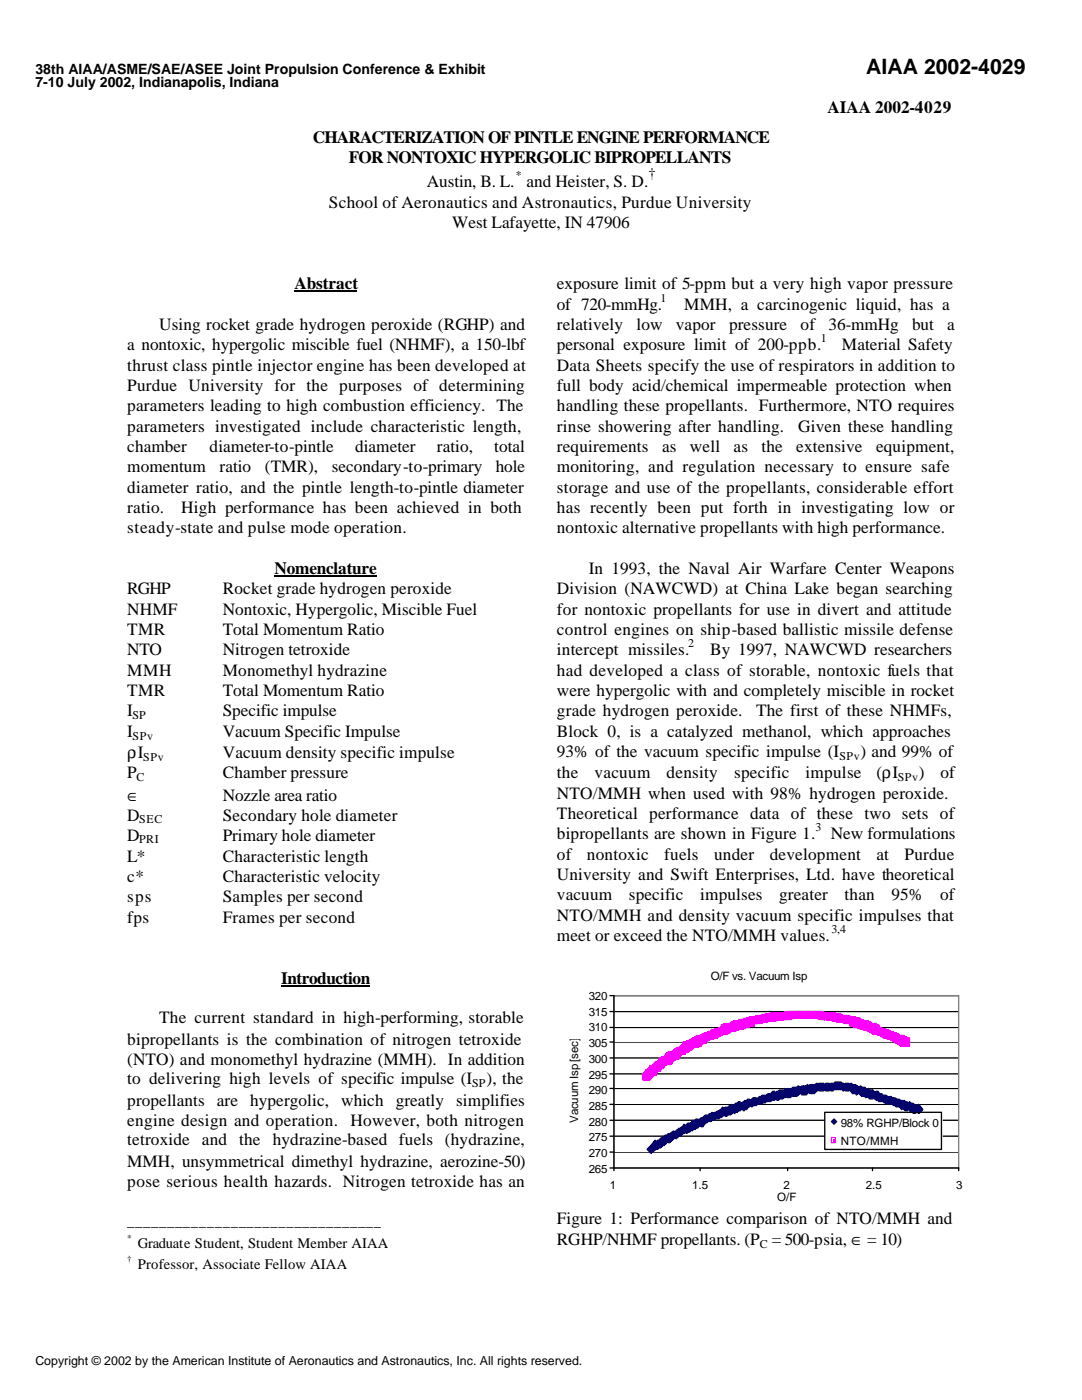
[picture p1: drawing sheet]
<svg xmlns="http://www.w3.org/2000/svg" width="216mm" height="279mm" viewBox="0 0 216 279" stroke-linecap="round" stroke-linejoin="round" font-family="sans-serif">
<path d="M58.7 58.1h12.5M54.8 115h20.3M56.1 196.7h17.7" fill="none" stroke="#000" stroke-width=".26"/>
<path d="M111.1 192.8h81.6v48.3h-81.6z" fill="#fff"/>
<path d="M122.5 198.7h68.8v34.4h-68.8z" fill-rule="evenodd" fill="#fff"/>
<g fill="none" stroke="#000" stroke-width=".26">
<path d="M121.7 198.7h69.6M122.5 198.7v34.9M121.7 217.2h69.6M121.7 214.3h69.6M121.7 211.1h69.6M121.7 208h69.6M121.7 205.1h69.6M121.7 201.9h69.6M121.7 229.9h69.6M121.7 226.7h69.6M121.7 223.6h69.6M121.7 220.4h69.6"/>
<path d="M121.7 233.1h69.6v.5M139.7 233.1v.5M157.2 233.1v.5M174.1 233.1v.5"/>
</g>
<path d="M122.5 198.7h68.8v34.4h-68.8z" fill="none" stroke="#808080" stroke-width=".26"/>
<g fill="#000080" stroke="#000080" stroke-width=".26">
<path d="M130.2 228.3l1 .8-1 .8-.8-.8z" fill-rule="evenodd"/>
<path d="M129.9 228.6l.8 .8-.8 .8-.8-.8z" fill-rule="evenodd"/>
<path d="M130.4 228.1l1.1 .8-1.1 .8-.8-.8z" fill-rule="evenodd"/>
<path d="M130.7 227.5l1.1 1.1-1.1 .8-.8-.8z" fill-rule="evenodd"/>
<path d="M131.2 227.5l.8 1.1-.8 .8-1-.8z" fill-rule="evenodd"/>
<path d="M131.8 227.3l.8 1-.8 .8-1.1-.8z" fill-rule="evenodd"/>
<path d="M132 227l.8 1.1-.8 .8-.8-.8z" fill-rule="evenodd"/>
<path d="M132.3 226.7l.8 .8-.8 1.1-.8-1.1z" fill-rule="evenodd"/>
<path d="M132.6 226.7l.7 .8-.7 1.1-.8-1.1z" fill-rule="evenodd"/>
<path d="M132 227.3l.8-.8 .8 .8-.8 1z" fill-rule="evenodd"/>
<path d="M133.3 226.2l1.1 .8-1.1 1.1-.7-1.1z" fill-rule="evenodd"/>
<path d="M133.6 226.2l1.1 .8-1.1 1.1-.8-1.1z" fill-rule="evenodd"/>
<path d="M133.1 226.7l1-.7 .8 .7-.8 .8z" fill-rule="evenodd"/>
<path d="M133.3 226.5l1.1-.8 .8 .8-.8 .8z" fill-rule="evenodd"/>
<path d="M134.9 225.7l.8 .8-.8 .8-.8-.8z" fill-rule="evenodd"/>
<path d="M135.2 225.4l.8 .8-.8 .8-.8-.8z" fill-rule="evenodd"/>
<path d="M135.5 225.2l.8 .8-.8 .7-.8-.7z" fill-rule="evenodd"/>
<path d="M135.7 225.2l.8 .8-.8 .7-.8-.7z" fill-rule="evenodd"/>
<path d="M136 224.9l1.1 .8-1.1 .8-.8-.8z" fill-rule="evenodd"/>
<path d="M136.5 224.4l1.1 1-1.1 .8-.8-.8z" fill-rule="evenodd"/>
<path d="M137.1 224.4l.7 1-.7 .8-1.1-.8z" fill-rule="evenodd"/>
<path d="M137.3 224.1l.8 1.1-.8 .8-1-.8z" fill-rule="evenodd"/>
<path d="M137.6 224.1l.8 1.1-.8 .8-1.1-.8z" fill-rule="evenodd"/>
<path d="M138.1 223.8l.8 1.1-.8 .8-.8-.8z" fill-rule="evenodd"/>
<path d="M137.6 224.4l.8-.8 .8 .8-.8 1z" fill-rule="evenodd"/>
<path d="M138.6 223.6l1.1 .8-1.1 1-.8-1z" fill-rule="evenodd"/>
<path d="M138.9 223.3l1.1 .8-1.1 1.1-.8-1.1z" fill-rule="evenodd"/>
<path d="M139.2 223.3l1 .8-1 1.1-.8-1.1z" fill-rule="evenodd"/>
<path d="M138.9 223.8l1.1-.8 .8 .8-.8 1.1z" fill-rule="evenodd"/>
<path d="M139.2 223.8l1-.8 .8 .8-.8 1.1z" fill-rule="evenodd"/>
<path d="M140.5 222.8l.8 .8-.8 .8-.8-.8z" fill-rule="evenodd"/>
<path d="M140 223.3l.8-.8 .8 .8-.8 .8z" fill-rule="evenodd"/>
<path d="M141 222.5l.8 .8-.8 .8-.8-.8z" fill-rule="evenodd"/>
<path d="M141.6 222.2l1 .8-1 .8-.8-.8z" fill-rule="evenodd"/>
<path d="M141 223l.8-.8 1.1 .8-1.1 .8z" fill-rule="evenodd"/>
<path d="M142.1 222l1 .8-1 .8-.8-.8z" fill-rule="evenodd"/>
<path d="M141.6 222.8l1-.8 .8 .8-.8 .8z" fill-rule="evenodd"/>
<path d="M142.1 222.5l1-.8 .8 .8-.8 .8z" fill-rule="evenodd"/>
<path d="M143.4 221.7l.8 .8-.8 .8-.8-.8z" fill-rule="evenodd"/>
<path d="M143.7 221.5l.8 .7-.8 .8-.8-.8z" fill-rule="evenodd"/>
<path d="M143.9 221.5l.8 .7-.8 .8-.8-.8z" fill-rule="evenodd"/>
<path d="M144.2 220.9l.8 1.1-.8 .8-.8-.8z" fill-rule="evenodd"/>
<path d="M144.7 220.9l1.1 1.1-1.1 .8-.8-.8z" fill-rule="evenodd"/>
<path d="M145 220.9l1 1.1-1 .8-.8-.8z" fill-rule="evenodd"/>
<path d="M145.5 220.7l.8 1-.8 .8-1-.8z" fill-rule="evenodd"/>
<path d="M145.8 220.7l.8 1-.8 .8-1.1-.8z" fill-rule="evenodd"/>
<path d="M146 220.4l.8 1.1-.8 .7-1-.7z" fill-rule="evenodd"/>
<path d="M146.6 220.4l.8 1.1-.8 .7-.8-.7z" fill-rule="evenodd"/>
<path d="M146.8 220.1l.8 .8-.8 1.1-.8-1.1z" fill-rule="evenodd"/>
<path d="M147.1 220.1l.8 .8-.8 1.1-.8-1.1z" fill-rule="evenodd"/>
<path d="M147.4 219.9l1 .8-1 1-.8-1z" fill-rule="evenodd"/>
<path d="M147.6 219.9l1.1 .8-1.1 1-.8-1z" fill-rule="evenodd"/>
<path d="M147.4 220.7l1-.8 .8 .8-.8 1z" fill-rule="evenodd"/>
<path d="M147.6 220.4l1.1-.8 .8 .8-.8 1.1z" fill-rule="evenodd"/>
<path d="M147.9 220.4l1.1-.8 .8 .8-.8 1.1z" fill-rule="evenodd"/>
<path d="M149.2 219.3l.8 .8-.8 .8-.8-.8z" fill-rule="evenodd"/>
<path d="M149.5 219.3l.8 .8-.8 .8-.8-.8z" fill-rule="evenodd"/>
<path d="M150 219.3l.8 .8-.8 .8-.8-.8z" fill-rule="evenodd"/>
<path d="M149.5 219.9l.8-.8 1 .8-1 .8z" fill-rule="evenodd"/>
<path d="M150.5 219.1l1.1 .8-1.1 .8-.7-.8z" fill-rule="evenodd"/>
<path d="M150 219.9l.8-.8 1.1 .8-1.1 .8z" fill-rule="evenodd"/>
<path d="M150.5 219.6l1.1-.8 .8 .8-.8 .8z" fill-rule="evenodd"/>
<path d="M150.8 219.6l1.1-.8 .8 .8-.8 .8z" fill-rule="evenodd"/>
<path d="M152.1 218.5l.8 .8-.8 .8-.8-.8z" fill-rule="evenodd"/>
<path d="M152.4 218.5l.8 .8-.8 .8-.8-.8z" fill-rule="evenodd"/>
<path d="M151.9 219.3l.8-.8 .8 .8-.8 .8z" fill-rule="evenodd"/>
<path d="M152.4 219.1l.8-.8 1.1 .8-1.1 .8z" fill-rule="evenodd"/>
<path d="M153.5 218.3l1 .8-1 .8-.8-.8z" fill-rule="evenodd"/>
<path d="M152.9 219.1l.8-.8 1.1 .8-1.1 .8z" fill-rule="evenodd"/>
<path d="M154.3 217.8l.7 1-.7 .8-1.1-.8z" fill-rule="evenodd"/>
<path d="M154.5 217.8l.8 1-.8 .8-1-.8z" fill-rule="evenodd"/>
<path d="M155 217.8l.8 1-.8 .8-.7-.8z" fill-rule="evenodd"/>
<path d="M155.3 217.8l.8 1-.8 .8-.8-.8z" fill-rule="evenodd"/>
<path d="M155.6 217.5l.8 1-.8 .8-.8-.8z" fill-rule="evenodd"/>
<path d="M155.8 217.5l.8 1-.8 .8-.8-.8z" fill-rule="evenodd"/>
<path d="M156.1 217.5l1.1 1-1.1 .8-.8-.8z" fill-rule="evenodd"/>
<path d="M156.6 217.2l1.1 1.1-1.1 .8-.8-.8z" fill-rule="evenodd"/>
<path d="M157.2 217.2l.8 1.1-.8 .8-1.1-.8z" fill-rule="evenodd"/>
<path d="M157.4 217.2l.8 1.1-.8 .8-1-.8z" fill-rule="evenodd"/>
<path d="M157.7 217.2l.8 1.1-.8 .8-1.1-.8z" fill-rule="evenodd"/>
<path d="M157.4 217.8l.8-.8 .8 .8-.8 1z" fill-rule="evenodd"/>
<path d="M158.5 217l.8 .8-.8 1-.8-1z" fill-rule="evenodd"/>
<path d="M158.7 217l.8 .8-.8 1-.7-1z" fill-rule="evenodd"/>
<path d="M159 217l1.1 .8-1.1 1-.8-1z" fill-rule="evenodd"/>
<path d="M159.3 216.7l1 .8-1 1-.8-1z" fill-rule="evenodd"/>
<path d="M159 217.5l1.1-.8 .8 .8-.8 1z" fill-rule="evenodd"/>
<path d="M159.3 217.5l1-.8 .8 .8-.8 1z" fill-rule="evenodd"/>
<path d="M159.5 217.5l1.1-.8 .8 .8-.8 1z" fill-rule="evenodd"/>
<path d="M160.9 216.7l.8 .8-.8 1-.8-1z" fill-rule="evenodd"/>
<path d="M161.1 216.4l.8 .8-.8 1.1-.8-1.1z" fill-rule="evenodd"/>
<path d="M161.7 216.4l.8 .8-.8 1.1-.8-1.1z" fill-rule="evenodd"/>
<path d="M161.9 216.4l1.1 .8-1.1 1.1-.8-1.1z" fill-rule="evenodd"/>
<path d="M162.2 216.4l1 .8-1 1.1-.8-1.1z" fill-rule="evenodd"/>
<path d="M162.5 216.4l1 .8-1 1.1-.8-1.1z" fill-rule="evenodd"/>
<path d="M161.9 217l1.1-.8 .8 .8-.8 .8z" fill-rule="evenodd"/>
<path d="M162.5 217l1-.8 .8 .8-.8 .8z" fill-rule="evenodd"/>
<path d="M163.8 216.2l.8 .8-.8 .8-.8-.8z" fill-rule="evenodd"/>
<path d="M164 216.2l.8 .8-.8 .8-.8-.8z" fill-rule="evenodd"/>
<path d="M164.3 216.2l.8 .8-.8 .8-.8-.8z" fill-rule="evenodd"/>
<path d="M164.8 216.2l1.1 .8-1.1 .8-.8-.8z" fill-rule="evenodd"/>
<path d="M164.3 217l.8-.8 1.1 .8-1.1 .8z" fill-rule="evenodd"/>
<path d="M165.4 216.2l1 .8-1 .8-.8-.8z" fill-rule="evenodd"/>
<path d="M164.8 217l1.1-.8 .8 .8-.8 .8z" fill-rule="evenodd"/>
<path d="M165.1 217l1.1-.8 .8 .8-.8 .8z" fill-rule="evenodd"/>
<path d="M166.7 215.9l.8 .8-.8 .8-.8-.8z" fill-rule="evenodd"/>
<path d="M167 215.9l.7 .8-.7 .8-.8-.8z" fill-rule="evenodd"/>
<path d="M167.2 215.9l.8 .8-.8 .8-.8-.8z" fill-rule="evenodd"/>
<path d="M166.7 216.7l.8-.8 .8 .8-.8 .8z" fill-rule="evenodd"/>
<path d="M167.7 215.9l1.1 .8-1.1 .8-.7-.8z" fill-rule="evenodd"/>
<path d="M168.3 216.2l1 .8-1 .8-.8-.8z" fill-rule="evenodd"/>
<path d="M167.7 217l1.1-.8 .8 .8-.8 .8z" fill-rule="evenodd"/>
<path d="M168 217l1.1-.8 .8 .8-.8 .8z" fill-rule="evenodd"/>
<path d="M168.3 217l1-.8 .8 .8-.8 .8z" fill-rule="evenodd"/>
<path d="M169.9 216.2l.8 .8-.8 .8-.8-.8z" fill-rule="evenodd"/>
<path d="M170.1 216.4l.8 .8-.8 1.1-.8-1.1z" fill-rule="evenodd"/>
<path d="M170.4 216.4l.8 .8-.8 1.1-.8-1.1z" fill-rule="evenodd"/>
<path d="M170.7 216.4l1 .8-1 1.1-.8-1.1z" fill-rule="evenodd"/>
<path d="M170.9 216.7l1.1 .8-1.1 1-.8-1z" fill-rule="evenodd"/>
<path d="M170.7 217.5l1-.8 .8 .8-.8 1z" fill-rule="evenodd"/>
<path d="M170.9 217.8l1.1-.8 .8 .8-.8 1z" fill-rule="evenodd"/>
<path d="M171.2 217.8l1-.8 .8 .8-.8 1z" fill-rule="evenodd"/>
<path d="M171.7 217.8l.8-.8 .8 .8-.8 1z" fill-rule="evenodd"/>
<path d="M172.8 217.2l.8 1.1-.8 .8-.8-.8z" fill-rule="evenodd"/>
<path d="M173.3 217.2l.8 1.1-.8 .8-.8-.8z" fill-rule="evenodd"/>
<path d="M173.6 217.5l1 1-1 .8-.8-.8z" fill-rule="evenodd"/>
<path d="M173.8 217.5l1.1 1-1.1 .8-.8-.8z" fill-rule="evenodd"/>
<path d="M174.1 217.5l1.1 1-1.1 .8-.8-.8z" fill-rule="evenodd"/>
<path d="M174.9 217.8l.8 1-.8 .8-1.1-.8z" fill-rule="evenodd"/>
<path d="M175.2 217.8l.7 1-.7 .8-1.1-.8z" fill-rule="evenodd"/>
<path d="M174.6 219.1l.8-.8 .8 .8-.8 .8z" fill-rule="evenodd"/>
<path d="M175.7 218.3l.8 .8-.8 .8-.8-.8z" fill-rule="evenodd"/>
<path d="M175.9 218.3l.8 .8-.8 .8-.7-.8z" fill-rule="evenodd"/>
<path d="M175.7 219.3l.8-.8 1 .8-1 .8z" fill-rule="evenodd"/>
<path d="M176.7 218.5l1.1 .8-1.1 .8-.8-.8z" fill-rule="evenodd"/>
<path d="M177 218.8l1.1 .8-1.1 .8-.8-.8z" fill-rule="evenodd"/>
<path d="M176.5 219.6l1-.8 .8 .8-.8 .8z" fill-rule="evenodd"/>
<path d="M176.7 219.6l1.1-.8 .8 .8-.8 .8z" fill-rule="evenodd"/>
<path d="M178.3 219.1l.8 .8-.8 .8-.8-.8z" fill-rule="evenodd"/>
<path d="M178.6 219.1l.8 .8-.8 .8-.8-.8z" fill-rule="evenodd"/>
<path d="M178.9 219.3l.8 .8-.8 .8-.8-.8z" fill-rule="evenodd"/>
<path d="M179.1 219.3l.8 .8-.8 .8-.8-.8z" fill-rule="evenodd"/>
<path d="M179.4 219.3l1 .8-1 .8-.8-.8z" fill-rule="evenodd"/>
<path d="M179.1 220.4l.8-.8 1.1 .8-1.1 1.1z" fill-rule="evenodd"/>
<path d="M179.4 220.4l1-.8 .8 .8-.8 1.1z" fill-rule="evenodd"/>
<path d="M179.7 220.7l1-.8 .8 .8-.8 1z" fill-rule="evenodd"/>
<path d="M179.9 220.7l1.1-.8 .8 .8-.8 1z" fill-rule="evenodd"/>
<path d="M180.7 220.7l.8-.8 .8 .8-.8 1z" fill-rule="evenodd"/>
<path d="M181.8 220.1l.8 .8-.8 1.1-.8-1.1z" fill-rule="evenodd"/>
<path d="M182 220.1l1.1 .8-1.1 1.1-.8-1.1z" fill-rule="evenodd"/>
<path d="M182.3 220.4l1.1 1.1-1.1 .7-.8-.7z" fill-rule="evenodd"/>
<path d="M182.6 220.4l1 1.1-1 .7-.8-.7z" fill-rule="evenodd"/>
<path d="M183.4 220.4l.7 1.1-.7 .7-1.1-.7z" fill-rule="evenodd"/>
</g>
<path d="M145.8 204.5h1v1.3h-1z" fill="#f0f"/>
<path d="M145.5 204.3h1.3v1.5h-1.3z" fill="none" stroke="#f0f" stroke-width=".26"/>
<path d="M146 204.3h1.1v1.3h-1.1z" fill="#f0f"/>
<path d="M145.8 204h1.3v1.6h-1.3z" fill="none" stroke="#f0f" stroke-width=".26"/>
<path d="M146.3 204.3h1.1v1.3h-1.1z" fill="#f0f"/>
<path d="M146 204h1.4v1.6h-1.4z" fill="none" stroke="#f0f" stroke-width=".26"/>
<path d="M146.6 204h1v1.3h-1z" fill="#f0f"/>
<path d="M146.3 203.7h1.3v1.6h-1.3z" fill="none" stroke="#f0f" stroke-width=".26"/>
<path d="M147.1 204h1.3v1.3h-1.3z" fill="#f0f"/>
<path d="M146.8 203.7h1.6v1.6h-1.6z" fill="none" stroke="#f0f" stroke-width=".26"/>
<path d="M147.4 204h1.3v1.3h-1.3z" fill="#f0f"/>
<path d="M147.1 203.7h1.6v1.6h-1.6z" fill="none" stroke="#f0f" stroke-width=".26"/>
<path d="M147.6 203.7h1.4v1.4h-1.4z" fill="#f0f"/>
<path d="M147.4 203.5h1.6v1.6h-1.6z" fill="none" stroke="#f0f" stroke-width=".26"/>
<path d="M147.9 203.7h1.3v1.4h-1.3z" fill="#f0f"/>
<path d="M147.6 203.5h1.6v1.6h-1.6z" fill="none" stroke="#f0f" stroke-width=".26"/>
<path d="M148.2 203.7h1.3v1.4h-1.3z" fill="#f0f"/>
<path d="M147.9 203.5h1.6v1.6h-1.6z" fill="none" stroke="#f0f" stroke-width=".26"/>
<path d="M148.7 203.5h1.1v1.3h-1.1z" fill="#f0f"/>
<path d="M148.4 203.2h1.4v1.6h-1.4z" fill="none" stroke="#f0f" stroke-width=".26"/>
<path d="M149.2 203.5h1.1v1.3h-1.1z" fill="#f0f"/>
<path d="M149 203.2h1.3v1.6h-1.3z" fill="none" stroke="#f0f" stroke-width=".26"/>
<path d="M149.5 203.5h1v1.3h-1z" fill="#f0f"/>
<path d="M149.2 203.2h1.3v1.6h-1.3z" fill="none" stroke="#f0f" stroke-width=".26"/>
<path d="M149.8 203.2h1.3v1.1h-1.3z" fill="#f0f"/>
<path d="M149.5 202.9h1.6v1.4h-1.6z" fill="none" stroke="#f0f" stroke-width=".26"/>
<path d="M150 203.2h1.3v1.1h-1.3z" fill="#f0f"/>
<path d="M149.8 202.9h1.5v1.4h-1.5z" fill="none" stroke="#f0f" stroke-width=".26"/>
<path d="M150.3 203.2h1.3v1.1h-1.3z" fill="#f0f"/>
<path d="M150 202.9h1.6v1.4h-1.6z" fill="none" stroke="#f0f" stroke-width=".26"/>
<path d="M150.8 203.2h1.3v1.1h-1.3z" fill="#f0f"/>
<path d="M150.5 202.9h1.6v1.4h-1.6z" fill="none" stroke="#f0f" stroke-width=".26"/>
<path d="M151.1 202.9h1.3v1.1h-1.3z" fill="#f0f"/>
<path d="M150.8 202.7h1.6v1.3h-1.6z" fill="none" stroke="#f0f" stroke-width=".26"/>
<path d="M151.6 202.9h1.1v1.1h-1.1z" fill="#f0f"/>
<path d="M151.3 202.7h1.4v1.3h-1.4z" fill="none" stroke="#f0f" stroke-width=".26"/>
<path d="M151.9 202.9h1v1.1h-1z" fill="#f0f"/>
<path d="M151.6 202.7h1.3v1.3h-1.3z" fill="none" stroke="#f0f" stroke-width=".26"/>
<path d="M152.1 202.9h1.1v1.1h-1.1z" fill="#f0f"/>
<path d="M151.9 202.7h1.3v1.3h-1.3z" fill="none" stroke="#f0f" stroke-width=".26"/>
<path d="M152.4 202.7h1.1v1h-1.1z" fill="#f0f"/>
<path d="M152.1 202.4h1.4v1.3h-1.4z" fill="none" stroke="#f0f" stroke-width=".26"/>
<path d="M152.9 202.7h1.4v1h-1.4z" fill="#f0f"/>
<path d="M152.7 202.4h1.6v1.3h-1.6z" fill="none" stroke="#f0f" stroke-width=".26"/>
<path d="M153.2 202.7h1.3v1h-1.3z" fill="#f0f"/>
<path d="M152.9 202.4h1.6v1.3h-1.6z" fill="none" stroke="#f0f" stroke-width=".26"/>
<path d="M153.5 202.7h1.3v1h-1.3z" fill="#f0f"/>
<path d="M153.2 202.4h1.6v1.3h-1.6z" fill="none" stroke="#f0f" stroke-width=".26"/>
<path d="M153.7 202.7h1.3v1h-1.3z" fill="#f0f"/>
<path d="M153.5 202.4h1.5v1.3h-1.5z" fill="none" stroke="#f0f" stroke-width=".26"/>
<path d="M154 202.4h1.3v1.1h-1.3z" fill="#f0f"/>
<path d="M153.7 202.1h1.6v1.4h-1.6z" fill="none" stroke="#f0f" stroke-width=".26"/>
<path d="M154.8 202.4h1v1.1h-1z" fill="#f0f"/>
<path d="M154.5 202.1h1.3v1.4h-1.3z" fill="none" stroke="#f0f" stroke-width=".26"/>
<path d="M155 202.4h1.1v1.1h-1.1z" fill="#f0f"/>
<path d="M154.8 202.1h1.3v1.4h-1.3z" fill="none" stroke="#f0f" stroke-width=".26"/>
<path d="M155.3 202.4h1.1v1.1h-1.1z" fill="#f0f"/>
<path d="M155 202.1h1.4v1.4h-1.4z" fill="none" stroke="#f0f" stroke-width=".26"/>
<path d="M128.9 214h1v1.4h-1z" fill="#f0f"/>
<path d="M128.6 213.8h1.3v1.6h-1.3z" fill="none" stroke="#f0f" stroke-width=".26"/>
<path d="M128.6 214.3h1v1.3h-1z" fill="#f0f"/>
<path d="M128.3 214h1.3v1.6h-1.3z" fill="none" stroke="#f0f" stroke-width=".26"/>
<path d="M129.1 213.8h1.1v1.3h-1.1z" fill="#f0f"/>
<path d="M128.9 213.5h1.3v1.6h-1.3z" fill="none" stroke="#f0f" stroke-width=".26"/>
<path d="M129.4 213.5h1v1.3h-1z" fill="#f0f"/>
<path d="M129.1 213.3h1.3v1.5h-1.3z" fill="none" stroke="#f0f" stroke-width=".26"/>
<path d="M129.6 213.3h1.4v1.3h-1.4z" fill="#f0f"/>
<path d="M129.4 213h1.6v1.6h-1.6z" fill="none" stroke="#f0f" stroke-width=".26"/>
<path d="M129.9 213h1.3v1h-1.3z" fill="#f0f"/>
<path d="M129.6 212.7h1.6v1.3h-1.6z" fill="none" stroke="#f0f" stroke-width=".26"/>
<path d="M130.4 212.7h1.4v1.1h-1.4z" fill="#f0f"/>
<path d="M130.2 212.5h1.6v1.3h-1.6z" fill="none" stroke="#f0f" stroke-width=".26"/>
<path d="M130.7 212.5h1.3v1h-1.3z" fill="#f0f"/>
<path d="M130.4 212.2h1.6v1.3h-1.6z" fill="none" stroke="#f0f" stroke-width=".26"/>
<path d="M131 212.2h1.3v1.1h-1.3z" fill="#f0f"/>
<path d="M130.7 211.9h1.6v1.4h-1.6z" fill="none" stroke="#f0f" stroke-width=".26"/>
<path d="M131.5 211.9h1.1v1.1h-1.1z" fill="#f0f"/>
<path d="M131.2 211.7h1.4v1.3h-1.4z" fill="none" stroke="#f0f" stroke-width=".26"/>
<path d="M131.8 211.4h1v1.3h-1z" fill="#f0f"/>
<path d="M131.5 211.1h1.3v1.6h-1.3z" fill="none" stroke="#f0f" stroke-width=".26"/>
<path d="M132.3 211.1h1v1.4h-1z" fill="#f0f"/>
<path d="M132 210.9h1.3v1.6h-1.3z" fill="none" stroke="#f0f" stroke-width=".26"/>
<path d="M132.6 211.1h1.3v1.4h-1.3z" fill="#f0f"/>
<path d="M132.3 210.9h1.6v1.6h-1.6z" fill="none" stroke="#f0f" stroke-width=".26"/>
<path d="M132.8 210.9h1.3v1.3h-1.3z" fill="#f0f"/>
<path d="M132.6 210.6h1.5v1.6h-1.5z" fill="none" stroke="#f0f" stroke-width=".26"/>
<path d="M133.1 210.6h1.3v1.3h-1.3z" fill="#f0f"/>
<path d="M132.8 210.3h1.6v1.6h-1.6z" fill="none" stroke="#f0f" stroke-width=".26"/>
<path d="M133.3 210.3h1.4v1.4h-1.4z" fill="#f0f"/>
<path d="M133.1 210.1h1.6v1.6h-1.6z" fill="none" stroke="#f0f" stroke-width=".26"/>
<path d="M133.6 210.1h1.3v1.3h-1.3z" fill="#f0f"/>
<path d="M133.3 209.8h1.6v1.6h-1.6z" fill="none" stroke="#f0f" stroke-width=".26"/>
<path d="M134.4 210.1h1.1v1.3h-1.1z" fill="#f0f"/>
<path d="M134.1 209.8h1.4v1.6h-1.4z" fill="none" stroke="#f0f" stroke-width=".26"/>
<path d="M134.7 209.8h1v1.1h-1z" fill="#f0f"/>
<path d="M134.4 209.5h1.3v1.4h-1.3z" fill="none" stroke="#f0f" stroke-width=".26"/>
<path d="M134.9 209.5h1.1v1.1h-1.1z" fill="#f0f"/>
<path d="M134.7 209.3h1.3v1.3h-1.3z" fill="none" stroke="#f0f" stroke-width=".26"/>
<path d="M135.2 209.3h1.1v1h-1.1z" fill="#f0f"/>
<path d="M134.9 209h1.4v1.3h-1.4z" fill="none" stroke="#f0f" stroke-width=".26"/>
<path d="M135.5 209.3h1.3v1h-1.3z" fill="#f0f"/>
<path d="M135.2 209h1.6v1.3h-1.6z" fill="none" stroke="#f0f" stroke-width=".26"/>
<path d="M136 209h1.3v1.1h-1.3z" fill="#f0f"/>
<path d="M135.7 208.8h1.6v1.3h-1.6z" fill="none" stroke="#f0f" stroke-width=".26"/>
<path d="M136.3 208.8h1.3v1h-1.3z" fill="#f0f"/>
<path d="M136 208.5h1.6v1.3h-1.6z" fill="none" stroke="#f0f" stroke-width=".26"/>
<path d="M136.5 208.2h1.3v1.3h-1.3z" fill="#f0f"/>
<path d="M136.3 208h1.5v1.5h-1.5z" fill="none" stroke="#f0f" stroke-width=".26"/>
<path d="M136.8 208.2h1.3v1.3h-1.3z" fill="#f0f"/>
<path d="M136.5 208h1.6v1.5h-1.6z" fill="none" stroke="#f0f" stroke-width=".26"/>
<path d="M137.3 208h1.1v1.3h-1.1z" fill="#f0f"/>
<path d="M137.1 207.7h1.3v1.6h-1.3z" fill="none" stroke="#f0f" stroke-width=".26"/>
<path d="M137.8 207.7h1.1v1.3h-1.1z" fill="#f0f"/>
<path d="M137.6 207.4h1.3v1.6h-1.3z" fill="none" stroke="#f0f" stroke-width=".26"/>
<path d="M138.1 207.7h1.3v1.3h-1.3z" fill="#f0f"/>
<path d="M137.8 207.4h1.6v1.6h-1.6z" fill="none" stroke="#f0f" stroke-width=".26"/>
<path d="M138.4 207.4h1.3v1.4h-1.3z" fill="#f0f"/>
<path d="M138.1 207.2h1.6v1.6h-1.6z" fill="none" stroke="#f0f" stroke-width=".26"/>
<path d="M138.6 207.4h1.4v1.4h-1.4z" fill="#f0f"/>
<path d="M138.4 207.2h1.6v1.6h-1.6z" fill="none" stroke="#f0f" stroke-width=".26"/>
<path d="M138.9 207.2h1.3v1.3h-1.3z" fill="#f0f"/>
<path d="M138.6 206.9h1.6v1.6h-1.6z" fill="none" stroke="#f0f" stroke-width=".26"/>
<path d="M139.2 206.9h1.3v1.3h-1.3z" fill="#f0f"/>
<path d="M138.9 206.6h1.6v1.6h-1.6z" fill="none" stroke="#f0f" stroke-width=".26"/>
<path d="M140 206.9h1v1.3h-1z" fill="#f0f"/>
<path d="M139.7 206.6h1.3v1.6h-1.3z" fill="none" stroke="#f0f" stroke-width=".26"/>
<path d="M140.2 206.6h1.1v1.1h-1.1z" fill="#f0f"/>
<path d="M140 206.4h1.3v1.3h-1.3z" fill="none" stroke="#f0f" stroke-width=".26"/>
<path d="M140.5 206.6h1.1v1.1h-1.1z" fill="#f0f"/>
<path d="M140.2 206.4h1.4v1.3h-1.4z" fill="none" stroke="#f0f" stroke-width=".26"/>
<path d="M140.8 206.4h1v1h-1z" fill="#f0f"/>
<path d="M140.5 206.1h1.3v1.3h-1.3z" fill="none" stroke="#f0f" stroke-width=".26"/>
<path d="M141 206.4h1.3v1h-1.3z" fill="#f0f"/>
<path d="M140.8 206.1h1.5v1.3h-1.5z" fill="none" stroke="#f0f" stroke-width=".26"/>
<path d="M141.6 206.1h1.3v1.1h-1.3z" fill="#f0f"/>
<path d="M141.3 205.8h1.6v1.4h-1.6z" fill="none" stroke="#f0f" stroke-width=".26"/>
<path d="M141.8 206.1h1.3v1.1h-1.3z" fill="#f0f"/>
<path d="M141.6 205.8h1.5v1.4h-1.5z" fill="none" stroke="#f0f" stroke-width=".26"/>
<path d="M142.1 205.8h1.3v1.1h-1.3z" fill="#f0f"/>
<path d="M141.8 205.6h1.6v1.3h-1.6z" fill="none" stroke="#f0f" stroke-width=".26"/>
<path d="M142.3 205.8h1.4v1.1h-1.4z" fill="#f0f"/>
<path d="M142.1 205.6h1.6v1.3h-1.6z" fill="none" stroke="#f0f" stroke-width=".26"/>
<path d="M142.9 205.6h1v1h-1z" fill="#f0f"/>
<path d="M142.6 205.3h1.3v1.3h-1.3z" fill="none" stroke="#f0f" stroke-width=".26"/>
<path d="M143.1 205.6h1.1v1h-1.1z" fill="#f0f"/>
<path d="M142.9 205.3h1.3v1.3h-1.3z" fill="none" stroke="#f0f" stroke-width=".26"/>
<path d="M143.7 205.3h1v1.1h-1z" fill="#f0f"/>
<path d="M143.4 205.1h1.3v1.3h-1.3z" fill="none" stroke="#f0f" stroke-width=".26"/>
<path d="M143.9 205.3h1.4v1.1h-1.4z" fill="#f0f"/>
<path d="M143.7 205.1h1.6v1.3h-1.6z" fill="none" stroke="#f0f" stroke-width=".26"/>
<path d="M144.2 204.8h1.3v1.3h-1.3z" fill="#f0f"/>
<path d="M143.9 204.5h1.6v1.6h-1.6z" fill="none" stroke="#f0f" stroke-width=".26"/>
<path d="M144.5 204.8h1.3v1.3h-1.3z" fill="#f0f"/>
<path d="M144.2 204.5h1.6v1.6h-1.6z" fill="none" stroke="#f0f" stroke-width=".26"/>
<path d="M144.7 204.5h1.3v1.3h-1.3z" fill="#f0f"/>
<path d="M144.5 204.3h1.5v1.5h-1.5z" fill="none" stroke="#f0f" stroke-width=".26"/>
<path d="M145.3 204.5h1.3v1.3h-1.3z" fill="#f0f"/>
<path d="M145 204.3h1.6v1.5h-1.6z" fill="none" stroke="#f0f" stroke-width=".26"/>
<path d="M180.2 207.4h1.3v1.4h-1.3z" fill="#f0f"/>
<path d="M179.9 207.2h1.6v1.6h-1.6z" fill="none" stroke="#f0f" stroke-width=".26"/>
<path d="M179.9 207.4h1.3v1.4h-1.3z" fill="#f0f"/>
<path d="M179.7 207.2h1.5v1.6h-1.5z" fill="none" stroke="#f0f" stroke-width=".26"/>
<path d="M179.7 207.2h1.3v1.3h-1.3z" fill="#f0f"/>
<path d="M179.4 206.9h1.6v1.6h-1.6z" fill="none" stroke="#f0f" stroke-width=".26"/>
<path d="M179.4 207.2h1.3v1.3h-1.3z" fill="#f0f"/>
<path d="M179.1 206.9h1.6v1.6h-1.6z" fill="none" stroke="#f0f" stroke-width=".26"/>
<path d="M179.1 206.9h1.3v1.3h-1.3z" fill="#f0f"/>
<path d="M178.9 206.6h1.5v1.6h-1.5z" fill="none" stroke="#f0f" stroke-width=".26"/>
<path d="M178.9 206.9h1.3v1.3h-1.3z" fill="#f0f"/>
<path d="M178.6 206.6h1.6v1.6h-1.6z" fill="none" stroke="#f0f" stroke-width=".26"/>
<path d="M178.3 206.6h1.1v1.1h-1.1z" fill="#f0f"/>
<path d="M178.1 206.4h1.3v1.3h-1.3z" fill="none" stroke="#f0f" stroke-width=".26"/>
<path d="M178.1 206.6h1v1.1h-1z" fill="#f0f"/>
<path d="M177.8 206.4h1.3v1.3h-1.3z" fill="none" stroke="#f0f" stroke-width=".26"/>
<path d="M177.8 206.4h1.1v1h-1.1z" fill="#f0f"/>
<path d="M177.5 206.1h1.4v1.3h-1.4z" fill="none" stroke="#f0f" stroke-width=".26"/>
<path d="M177.3 206.4h1.3v1h-1.3z" fill="#f0f"/>
<path d="M177 206.1h1.6v1.3h-1.6z" fill="none" stroke="#f0f" stroke-width=".26"/>
<path d="M177 206.1h1.3v1.1h-1.3z" fill="#f0f"/>
<path d="M176.7 205.8h1.6v1.4h-1.6z" fill="none" stroke="#f0f" stroke-width=".26"/>
<path d="M176.5 206.1h1.3v1.1h-1.3z" fill="#f0f"/>
<path d="M176.2 205.8h1.6v1.4h-1.6z" fill="none" stroke="#f0f" stroke-width=".26"/>
<path d="M176.2 205.8h1.3v1.1h-1.3z" fill="#f0f"/>
<path d="M175.9 205.6h1.6v1.3h-1.6z" fill="none" stroke="#f0f" stroke-width=".26"/>
<path d="M175.9 205.8h1.4v1.1h-1.4z" fill="#f0f"/>
<path d="M175.7 205.6h1.6v1.3h-1.6z" fill="none" stroke="#f0f" stroke-width=".26"/>
<path d="M175.7 205.6h1v1h-1z" fill="#f0f"/>
<path d="M175.4 205.3h1.3v1.3h-1.3z" fill="none" stroke="#f0f" stroke-width=".26"/>
<path d="M175.4 205.6h1.1v1h-1.1z" fill="#f0f"/>
<path d="M175.2 205.3h1.3v1.3h-1.3z" fill="none" stroke="#f0f" stroke-width=".26"/>
<path d="M174.9 205.3h1v1.1h-1z" fill="#f0f"/>
<path d="M174.6 205.1h1.3v1.3h-1.3z" fill="none" stroke="#f0f" stroke-width=".26"/>
<path d="M174.4 205.3h1.3v1.1h-1.3z" fill="#f0f"/>
<path d="M174.1 205.1h1.6v1.3h-1.6z" fill="none" stroke="#f0f" stroke-width=".26"/>
<path d="M174.1 204.8h1.3v1.3h-1.3z" fill="#f0f"/>
<path d="M173.8 204.5h1.6v1.6h-1.6z" fill="none" stroke="#f0f" stroke-width=".26"/>
<path d="M173.8 204.8h1.4v1.3h-1.4z" fill="#f0f"/>
<path d="M173.6 204.5h1.6v1.6h-1.6z" fill="none" stroke="#f0f" stroke-width=".26"/>
<path d="M173.6 204.5h1.3v1.3h-1.3z" fill="#f0f"/>
<path d="M173.3 204.3h1.6v1.5h-1.6z" fill="none" stroke="#f0f" stroke-width=".26"/>
<path d="M173.3 204.5h1.3v1.3h-1.3z" fill="#f0f"/>
<path d="M173 204.3h1.6v1.5h-1.6z" fill="none" stroke="#f0f" stroke-width=".26"/>
<path d="M172.8 204.3h1v1.3h-1z" fill="#f0f"/>
<path d="M172.5 204h1.3v1.6h-1.3z" fill="none" stroke="#f0f" stroke-width=".26"/>
<path d="M172.5 204.3h1.1v1.3h-1.1z" fill="#f0f"/>
<path d="M172.2 204h1.4v1.6h-1.4z" fill="none" stroke="#f0f" stroke-width=".26"/>
<path d="M172.2 204h1.1v1.3h-1.1z" fill="#f0f"/>
<path d="M172 203.7h1.3v1.6h-1.3z" fill="none" stroke="#f0f" stroke-width=".26"/>
<path d="M172 204h1v1.3h-1z" fill="#f0f"/>
<path d="M171.7 203.7h1.3v1.6h-1.3z" fill="none" stroke="#f0f" stroke-width=".26"/>
<path d="M171.4 204h1.4v1.3h-1.4z" fill="#f0f"/>
<path d="M171.2 203.7h1.6v1.6h-1.6z" fill="none" stroke="#f0f" stroke-width=".26"/>
<path d="M170.9 203.7h1.3v1.4h-1.3z" fill="#f0f"/>
<path d="M170.7 203.5h1.5v1.6h-1.5z" fill="none" stroke="#f0f" stroke-width=".26"/>
<path d="M170.7 203.7h1.3v1.4h-1.3z" fill="#f0f"/>
<path d="M170.4 203.5h1.6v1.6h-1.6z" fill="none" stroke="#f0f" stroke-width=".26"/>
<path d="M170.4 203.5h1.3v1.3h-1.3z" fill="#f0f"/>
<path d="M170.1 203.2h1.6v1.6h-1.6z" fill="none" stroke="#f0f" stroke-width=".26"/>
<path d="M170.1 203.5h1.3v1.3h-1.3z" fill="#f0f"/>
<path d="M169.9 203.2h1.5v1.6h-1.5z" fill="none" stroke="#f0f" stroke-width=".26"/>
<path d="M169.9 203.5h1v1.3h-1z" fill="#f0f"/>
<path d="M169.6 203.2h1.3v1.6h-1.3z" fill="none" stroke="#f0f" stroke-width=".26"/>
<path d="M169.6 203.2h1.1v1.1h-1.1z" fill="#f0f"/>
<path d="M169.3 202.9h1.4v1.4h-1.4z" fill="none" stroke="#f0f" stroke-width=".26"/>
<path d="M169.1 203.2h1v1.1h-1z" fill="#f0f"/>
<path d="M168.8 202.9h1.3v1.4h-1.3z" fill="none" stroke="#f0f" stroke-width=".26"/>
<path d="M168.5 203.2h1.4v1.1h-1.4z" fill="#f0f"/>
<path d="M168.3 202.9h1.6v1.4h-1.6z" fill="none" stroke="#f0f" stroke-width=".26"/>
<path d="M168.3 202.9h1.3v1.1h-1.3z" fill="#f0f"/>
<path d="M168 202.7h1.6v1.3h-1.6z" fill="none" stroke="#f0f" stroke-width=".26"/>
<path d="M168 202.9h1.3v1.1h-1.3z" fill="#f0f"/>
<path d="M167.7 202.7h1.6v1.3h-1.6z" fill="none" stroke="#f0f" stroke-width=".26"/>
<path d="M167.7 202.9h1.4v1.1h-1.4z" fill="#f0f"/>
<path d="M167.5 202.7h1.6v1.3h-1.6z" fill="none" stroke="#f0f" stroke-width=".26"/>
<path d="M167.2 202.9h1.3v1.1h-1.3z" fill="#f0f"/>
<path d="M167 202.7h1.5v1.3h-1.5z" fill="none" stroke="#f0f" stroke-width=".26"/>
<path d="M167 202.7h1v1h-1z" fill="#f0f"/>
<path d="M166.7 202.4h1.3v1.3h-1.3z" fill="none" stroke="#f0f" stroke-width=".26"/>
<path d="M166.7 202.7h1v1h-1z" fill="#f0f"/>
<path d="M166.4 202.4h1.3v1.3h-1.3z" fill="none" stroke="#f0f" stroke-width=".26"/>
<path d="M166.4 202.7h1.1v1h-1.1z" fill="#f0f"/>
<path d="M166.2 202.4h1.3v1.3h-1.3z" fill="none" stroke="#f0f" stroke-width=".26"/>
<path d="M166.2 202.7h1v1h-1z" fill="#f0f"/>
<path d="M165.9 202.4h1.3v1.3h-1.3z" fill="none" stroke="#f0f" stroke-width=".26"/>
<path d="M165.4 202.4h1.3v1.1h-1.3z" fill="#f0f"/>
<path d="M165.1 202.1h1.6v1.4h-1.6z" fill="none" stroke="#f0f" stroke-width=".26"/>
<path d="M165.1 202.4h1.3v1.1h-1.3z" fill="#f0f"/>
<path d="M164.8 202.1h1.6v1.4h-1.6z" fill="none" stroke="#f0f" stroke-width=".26"/>
<path d="M164.8 202.4h1.4v1.1h-1.4z" fill="#f0f"/>
<path d="M164.6 202.1h1.6v1.4h-1.6z" fill="none" stroke="#f0f" stroke-width=".26"/>
<path d="M164.6 202.4h1.3v1.1h-1.3z" fill="#f0f"/>
<path d="M164.3 202.1h1.6v1.4h-1.6z" fill="none" stroke="#f0f" stroke-width=".26"/>
<path d="M164.3 202.4h1.3v1.1h-1.3z" fill="#f0f"/>
<path d="M164 202.1h1.6v1.4h-1.6z" fill="none" stroke="#f0f" stroke-width=".26"/>
<path d="M164 202.4h1.1v1.1h-1.1z" fill="#f0f"/>
<path d="M163.8 202.1h1.3v1.4h-1.3z" fill="none" stroke="#f0f" stroke-width=".26"/>
<path d="M163.5 202.4h1.1v1.1h-1.1z" fill="#f0f"/>
<path d="M163.2 202.1h1.4v1.4h-1.4z" fill="none" stroke="#f0f" stroke-width=".26"/>
<path d="M163.2 202.1h1.1v1.1h-1.1z" fill="#f0f"/>
<path d="M163 201.9h1.3v1.3h-1.3z" fill="none" stroke="#f0f" stroke-width=".26"/>
<path d="M162.7 202.1h1.3v1.1h-1.3z" fill="#f0f"/>
<path d="M162.5 201.9h1.5v1.3h-1.5z" fill="none" stroke="#f0f" stroke-width=".26"/>
<path d="M162.5 202.1h1.3v1.1h-1.3z" fill="#f0f"/>
<path d="M162.2 201.9h1.6v1.3h-1.6z" fill="none" stroke="#f0f" stroke-width=".26"/>
<path d="M162.2 202.1h1.3v1.1h-1.3z" fill="#f0f"/>
<path d="M161.9 201.9h1.6v1.3h-1.6z" fill="none" stroke="#f0f" stroke-width=".26"/>
<path d="M161.7 202.1h1.3v1.1h-1.3z" fill="#f0f"/>
<path d="M161.4 201.9h1.6v1.3h-1.6z" fill="none" stroke="#f0f" stroke-width=".26"/>
<path d="M161.4 202.1h1.3v1.1h-1.3z" fill="#f0f"/>
<path d="M161.1 201.9h1.6v1.3h-1.6z" fill="none" stroke="#f0f" stroke-width=".26"/>
<path d="M161.1 202.1h1.1v1.1h-1.1z" fill="#f0f"/>
<path d="M160.9 201.9h1.3v1.3h-1.3z" fill="none" stroke="#f0f" stroke-width=".26"/>
<path d="M160.9 202.1h1v1.1h-1z" fill="#f0f"/>
<path d="M160.6 201.9h1.3v1.3h-1.3z" fill="none" stroke="#f0f" stroke-width=".26"/>
<path d="M160.6 202.1h1.1v1.1h-1.1z" fill="#f0f"/>
<path d="M160.3 201.9h1.4v1.3h-1.4z" fill="none" stroke="#f0f" stroke-width=".26"/>
<path d="M160.3 202.1h1.1v1.1h-1.1z" fill="#f0f"/>
<path d="M160.1 201.9h1.3v1.3h-1.3z" fill="none" stroke="#f0f" stroke-width=".26"/>
<path d="M159.5 202.1h1.4v1.1h-1.4z" fill="#f0f"/>
<path d="M159.3 201.9h1.6v1.3h-1.6z" fill="none" stroke="#f0f" stroke-width=".26"/>
<path d="M159.3 202.1h1.3v1.1h-1.3z" fill="#f0f"/>
<path d="M159 201.9h1.6v1.3h-1.6z" fill="none" stroke="#f0f" stroke-width=".26"/>
<path d="M159 202.1h1.3v1.1h-1.3z" fill="#f0f"/>
<path d="M158.7 201.9h1.6v1.3h-1.6z" fill="none" stroke="#f0f" stroke-width=".26"/>
<path d="M158.7 202.1h1.4v1.1h-1.4z" fill="#f0f"/>
<path d="M158.5 201.9h1.6v1.3h-1.6z" fill="none" stroke="#f0f" stroke-width=".26"/>
<path d="M158.5 202.1h1.3v1.1h-1.3z" fill="#f0f"/>
<path d="M158.2 201.9h1.6v1.3h-1.6z" fill="none" stroke="#f0f" stroke-width=".26"/>
<path d="M158 202.1h1v1.1h-1z" fill="#f0f"/>
<path d="M157.7 201.9h1.3v1.3h-1.3z" fill="none" stroke="#f0f" stroke-width=".26"/>
<path d="M157.7 202.1h1v1.1h-1z" fill="#f0f"/>
<path d="M157.4 201.9h1.3v1.3h-1.3z" fill="none" stroke="#f0f" stroke-width=".26"/>
<path d="M157.4 202.1h1.1v1.1h-1.1z" fill="#f0f"/>
<path d="M157.2 201.9h1.3v1.3h-1.3z" fill="none" stroke="#f0f" stroke-width=".26"/>
<path d="M156.9 202.1h1.3v1.1h-1.3z" fill="#f0f"/>
<path d="M156.6 201.9h1.6v1.3h-1.6z" fill="none" stroke="#f0f" stroke-width=".26"/>
<path d="M156.6 202.4h1.4v1.1h-1.4z" fill="#f0f"/>
<path d="M156.4 202.1h1.6v1.4h-1.6z" fill="none" stroke="#f0f" stroke-width=".26"/>
<path d="M156.4 202.4h1.3v1.1h-1.3z" fill="#f0f"/>
<path d="M156.1 202.1h1.6v1.4h-1.6z" fill="none" stroke="#f0f" stroke-width=".26"/>
<path d="M155.8 202.4h1.4v1.1h-1.4z" fill="#f0f"/>
<path d="M155.6 202.1h1.6v1.4h-1.6z" fill="none" stroke="#f0f" stroke-width=".26"/>
<path d="M155.6 202.4h1.3v1.1h-1.3z" fill="#f0f"/>
<path d="M155.3 202.1h1.6v1.4h-1.6z" fill="none" stroke="#f0f" stroke-width=".26"/>
<path d="M155.3 202.4h1.1v1.1h-1.1z" fill="#f0f"/>
<path d="M155 202.1h1.4v1.4h-1.4z" fill="none" stroke="#f0f" stroke-width=".26"/>
<path d="M155 202.4h1.1v1.1h-1.1z" fill="#f0f"/>
<path d="M154.8 202.1h1.3v1.4h-1.3z" fill="none" stroke="#f0f" stroke-width=".26"/>
<path d="M154.8 202.4h1v1.1h-1z" fill="#f0f"/>
<path d="M154.5 202.1h1.3v1.4h-1.3z" fill="none" stroke="#f0f" stroke-width=".26"/>
<path d="M164.8 222.2h23.1v7.2h-23.1z" fill="#fff"/>
<path d="M164.6 222h23.3v7.4h-23.3z" fill="none" stroke="#000" stroke-width=".26"/>
<path d="M166.4 223.3l.6 .5-.6 .6-.5-.6z" fill-rule="evenodd" fill="#000080" stroke="#000080" stroke-width=".26"/>
<path d="M166.2 227.3h.5v.8h-.5z" fill="#f0f"/>
<path d="M165.9 227h.8v1.1h-.8z" fill="none" stroke="#f0f" stroke-width=".26"/>
<g fill="#fff">
<path d="M24.9 241.3h77.2v4.2h-77.2z"/>
<path d="M24.9 245.5h77.2v4.3h-77.2z"/>
<path d="M24.9 249.8h77.2v4.2h-77.2z"/>
</g>
<text font-size="4.2" x="172.9" y="14.8">AIAA 2002-4029</text>
<g font-size="3.4">
<text x="165.1" y="22.5">AIAA 2002-4029</text>
<text x="62.4" y="28.6">CHARACTERIZATION OF PINTLE ENGINE PERFORMANCE</text>
<text x="69.6" y="32.5">FOR NONTOXIC HYPERGOLIC BIPROPELLANTS</text>
<text x="65.6" y="41.5">School of Aeronautics and Astronautics, Purdue University</text>
<text x="85.2" y="37.3">Austin, B. L. and Heister, S. D.</text>
<text x="90.2" y="45.5">West Lafayette, IN 47906</text>
<text x="58.7" y="57.7">Abstract</text>
<text x="111.1" y="57.7">exposure limit of 5-ppm but a very high vapor pressure</text>
<text x="31.7" y="65.9">Using rocket grade hydrogen peroxide (RGHP) and</text>
<text x="111.1" y="61.9">of 720-mmHg.</text>
<text x="111.1" y="65.9">relatively</text>
<text x="127" y="65.9">low</text>
<text x="134.9" y="65.9">vapor</text>
<text x="136.5" y="61.9">MMH, a carcinogenic liquid, has a</text>
<text x="145.5" y="65.9">pressure</text>
<text x="159.8" y="65.9">of</text>
<text x="165.3" y="65.9">36-mmHg</text>
<text x="182" y="65.9">but</text>
<text x="189" y="65.9">a</text>
<text x="25.4" y="69.8">a nontoxic, hypergolic miscible fuel (NHMF), a 150-lbf</text>
<text x="111.1" y="69.8">personal exposure limit of 200-ppb.</text>
<text x="168" y="69.8">Material Safety</text>
<text x="25.4" y="74.1">thrust class pintle injector engine has been developed at</text>
<text x="111.1" y="74.1">Data Sheets specify the use of respirators in addition to</text>
<text x="25.4" y="78.1">Purdue University for the purposes of determining</text>
<text x="25.4" y="82">parameters leading to high combustion efficiency. The</text>
<text x="111.1" y="78.1">full body acid/chemical impermeable protection when</text>
<text x="111.1" y="82">handling these propellants. Furthermore, NTO requires</text>
<text x="25.4" y="86.3">parameters investigated include characteristic length,</text>
<text x="111.1" y="86.3">rinse showering after handling.</text>
<text x="159.3" y="86.3">Given these handling</text>
<text x="25.4" y="90.2">chamber</text>
<text x="25.4" y="94.2">momentum</text>
<text x="41.8" y="90.2">diameter-to-pintle</text>
<text x="43.8" y="94.2">ratio</text>
<text x="52.9" y="94.2">(TMR),</text>
<text x="66.2" y="94.2">secondary-to-primary</text>
<text x="70.9" y="90.2">diameter</text>
<text x="87.2" y="90.2">ratio,</text>
<text x="98.6" y="90.2">total</text>
<text x="98.9" y="94.2">hole</text>
<text x="111.1" y="90.2">requirements</text>
<text x="111.1" y="94.2">monitoring, and regulation necessary to ensure safe</text>
<text x="132.1" y="90.2">as</text>
<text x="137.7" y="90.2">well</text>
<text x="146.4" y="90.2">as</text>
<text x="151.9" y="90.2">the</text>
<text x="158.9" y="90.2">extensive</text>
<text x="174.8" y="90.2">equipment,</text>
<text x="25.4" y="98.4">diameter ratio, and the pintle length-to-pintle diameter</text>
<text x="111.1" y="98.4">storage and use of the propellants, considerable effort</text>
<text x="25.4" y="102.4">ratio.</text>
<text x="25.4" y="106.4">steady-state and pulse mode operation.</text>
<text x="36.2" y="102.4">High performance has been achieved in both</text>
<text x="111.1" y="102.4">has recently been put forth in investigating low or</text>
<text x="111.1" y="106.4">nontoxic alternative propellants with high performance.</text>
<text x="25.4" y="118.5">RGHP</text>
<text x="44.4" y="118.5">Rocket grade hydrogen peroxide</text>
<text x="54.8" y="114.6">Nomenclature</text>
<text x="111.1" y="118.5">Division (NAWCWD) at China Lake began searching</text>
<text x="117.5" y="114.6">In 1993, the Naval Air Warfare Center Weapons</text>
<text x="25.4" y="122.8">NHMF</text>
<text x="44.4" y="122.8">Nontoxic, Hypergolic, Miscible Fuel</text>
<text x="111.1" y="122.8">for nontoxic propellants for use in divert and attitude</text>
<text x="25.4" y="126.7">TMR</text>
<text x="25.4" y="130.7">NTO</text>
<text x="44.4" y="126.7">Total Momentum Ratio</text>
<text x="44.4" y="130.7">Nitrogen tetroxide</text>
<text x="111.1" y="126.7">control engines on ship-based ballistic missile defense</text>
<text x="111.1" y="130.7">intercept missiles.</text>
<text x="141.7" y="130.7">By 1997, NAWCWD researchers</text>
<text x="25.4" y="134.9">MMH</text>
<text x="44.4" y="134.9">Monomethyl hydrazine</text>
<text x="111.1" y="134.9">had developed a class of storable, nontoxic fuels that</text>
<text x="25.4" y="138.9">TMR</text>
<text x="25.4" y="142.9">I</text>
<text x="44.4" y="138.9">Total Momentum Ratio</text>
<text x="44.4" y="142.9">Specific impulse</text>
<text x="111.1" y="138.9">were hypergolic with and completely miscible in rocket</text>
<text x="111.1" y="142.9">grade hydrogen peroxide.</text>
<text x="150.9" y="142.9">The first of these NHMFs,</text>
<text x="25.4" y="147.1">I</text>
<text x="44.4" y="147.1">Vacuum Specific Impulse</text>
<text x="111.1" y="147.1">Block 0, is a catalyzed methanol, which approaches</text>
<text x="25.4" y="151.3">ρI</text>
<text x="25.4" y="155.3">P</text>
<text x="44.4" y="151.3">Vacuum density specific impulse</text>
<text x="44.4" y="155.3">Chamber pressure</text>
<text x="111.1" y="151.1">93% of the vacuum specific impulse (I</text>
<text x="111.1" y="155.3">the</text>
<text x="118.7" y="155.3">vacuum</text>
<text x="133" y="155.3">density</text>
<text x="146.5" y="155.3">specific</text>
<text x="160.7" y="155.3">impulse</text>
<text x="171.7" y="151.1">) and 99% of</text>
<text x="174.9" y="155.3">(ρI</text>
<text x="183.4" y="155.3">)</text>
<text x="187.7" y="155.3">of</text>
<text x="25.4" y="159.8">∈</text>
<text x="44.4" y="159.8">Nozzle area ratio</text>
<text x="111.1" y="159.5">NTO/MMH when used with 98% hydrogen peroxide.</text>
<text x="25.4" y="163.8">D</text>
<text x="25.4" y="167.7">D</text>
<text x="44.4" y="163.8">Secondary hole diameter</text>
<text x="44.4" y="167.7">Primary hole diameter</text>
<text x="111.1" y="163.5">Theoretical performance data of these two sets of</text>
<text x="111.1" y="167.5">bipropellants are shown in Figure 1.</text>
<text x="165.8" y="167.5">New formulations</text>
<text x="25.4" y="172">L*</text>
<text x="44.4" y="172">Characteristic length</text>
<text x="111.1" y="171.7">of</text>
<text x="117.1" y="171.7">nontoxic</text>
<text x="132.6" y="171.7">fuels</text>
<text x="142.5" y="171.7">under</text>
<text x="153.6" y="171.7">development</text>
<text x="174.9" y="171.7">at</text>
<text x="180.5" y="171.7">Purdue</text>
<text x="25.4" y="175.9">c*</text>
<text x="25.4" y="179.9">sps</text>
<text x="44.4" y="175.9">Characteristic velocity</text>
<text x="44.4" y="179.9">Samples per second</text>
<text x="111.1" y="175.7">University and Swift Enterprises, Ltd. have theoretical</text>
<text x="111.1" y="179.7">vacuum</text>
<text x="125.5" y="179.7">specific</text>
<text x="139.7" y="179.7">impulses</text>
<text x="155.5" y="179.7">greater</text>
<text x="168.5" y="179.7">than</text>
<text x="177.9" y="179.7">95%</text>
<text x="187.6" y="179.7">of</text>
<text x="25.4" y="184.1">fps</text>
<text x="44.4" y="184.1">Frames per second</text>
<text x="111.1" y="183.9">NTO/MMH and density vacuum specific impulses that</text>
<text x="111.1" y="187.9">meet or exceed the NTO/MMH values.</text>
<text x="56.1" y="196.3">Introduction</text>
<text x="25.4" y="208.5">bipropellants is the combination of nitrogen tetroxide</text>
<text x="31.7" y="204.3">The current standard in high-performing, storable</text>
<text x="25.4" y="212.5">(NTO) and monomethyl hydrazine (MMH). In addition</text>
<text x="25.4" y="216.4">to delivering high levels of specific impulse (I</text>
<text x="25.4" y="220.7">propellants are hypergolic, which greatly simplifies</text>
<text x="97.1" y="216.4">), the</text>
<text x="25.4" y="224.6">engine design and operation.</text>
<text x="69.9" y="224.6">However, both nitrogen</text>
<text x="25.4" y="228.6">tetroxide</text>
<text x="25.4" y="232.8">MMH, unsymmetrical dimethyl hydrazine, aerozine-50)</text>
<text x="40.3" y="228.6">and</text>
<text x="47.7" y="228.6">the</text>
<text x="54.4" y="228.6">hydrazine-based fuels (hydrazine,</text>
<text x="25.4" y="236.8">pose serious health hazards. Nitrogen tetroxide has an</text>
<text x="111.1" y="244.2">Figure 1: Performance comparison of NTO/MMH and</text>
<text x="111.1" y="248.4">RGHP/NHMF propellants. (P = 500-psia, ∈ = 10)</text>
</g>
<g font-size="2.9">
<text x="129.4" y="35.5">†</text>
<text x="25.4" y="244.7">________________________________</text>
<text x="27.5" y="249">Graduate Student, Student Member AIAA</text>
<text x="27.5" y="253.2">Professor, Associate Fellow AIAA</text>
</g>
<g font-size="2.8">
<text x="7.1" y="14.8">38th AIAA/ASME/SAE/ASEE Joint Propulsion Conference &amp; Exhibit</text>
<text x="7.1" y="17.3">7-10 July 2002, Indianapolis, Indiana</text>
</g>
<text font-size="2.5" x="7.1" y="272.3">Copyright © 2002 by the American Institute of Aeronautics and Astronautics, Inc. All rights reserved.</text>
<g font-size="2.4">
<text x="102.9" y="35.7">*</text>
<text x="131.8" y="60.3">1</text>
<text x="163.8" y="68.3">1</text>
<text x="137.3" y="129.1">2</text>
<text x="26.5" y="143.4">SP</text>
<text x="26.5" y="147.6">SPv</text>
<text x="27.3" y="155.8">C</text>
<text x="28.6" y="151.9">SPv</text>
<text x="167.5" y="151.6">SPv</text>
<text x="179.1" y="155.8">SPv</text>
<text x="27.8" y="164.3">SEC</text>
<text x="162.7" y="165.9">3</text>
<text x="27.8" y="168.3">PRI</text>
<text x="165.9" y="186.3">3,4</text>
<text x="94.2" y="217">SP</text>
<text x="151.6" y="249">C</text>
</g>
<g font-size="2.3">
<text x="141.8" y="195.5">O/F vs. Vacuum Isp</text>
<text x="117.5" y="202.7">315</text>
<text x="117.5" y="199.5">320</text>
<text x="117.5" y="209">305</text>
<text x="117.5" y="205.8">310</text>
<text x="117.5" y="215.4">295</text>
<text x="117.5" y="212.2">300</text>
<text x="117.5" y="221.5">285</text>
<text x="117.5" y="218.3">290</text>
<text x="115.4" y="224.1" transform="rotate(-90 115.4 224.1)">Vacuum Isp [sec]</text>
<text x="117.5" y="227.8">275</text>
<text x="117.5" y="224.6">280</text>
<text x="167.7" y="224.9">98% RGHP/Block 0</text>
<text x="117.5" y="231">270</text>
<text x="167.7" y="228.6">NTO/MMH</text>
<text x="117.5" y="234.2">265</text>
<text x="121.7" y="237.3">1</text>
<text x="138.1" y="237.3">1.5</text>
<text x="155" y="239.7">O/F</text>
<text x="156.4" y="237.3">2</text>
<text x="172.8" y="237.3">2.5</text>
<text x="190.8" y="237.3">3</text>
</g>
<g font-size="1.9">
<text x="25.4" y="247.6">*</text>
<text x="25.4" y="251.9">†</text>
</g>
</svg>
